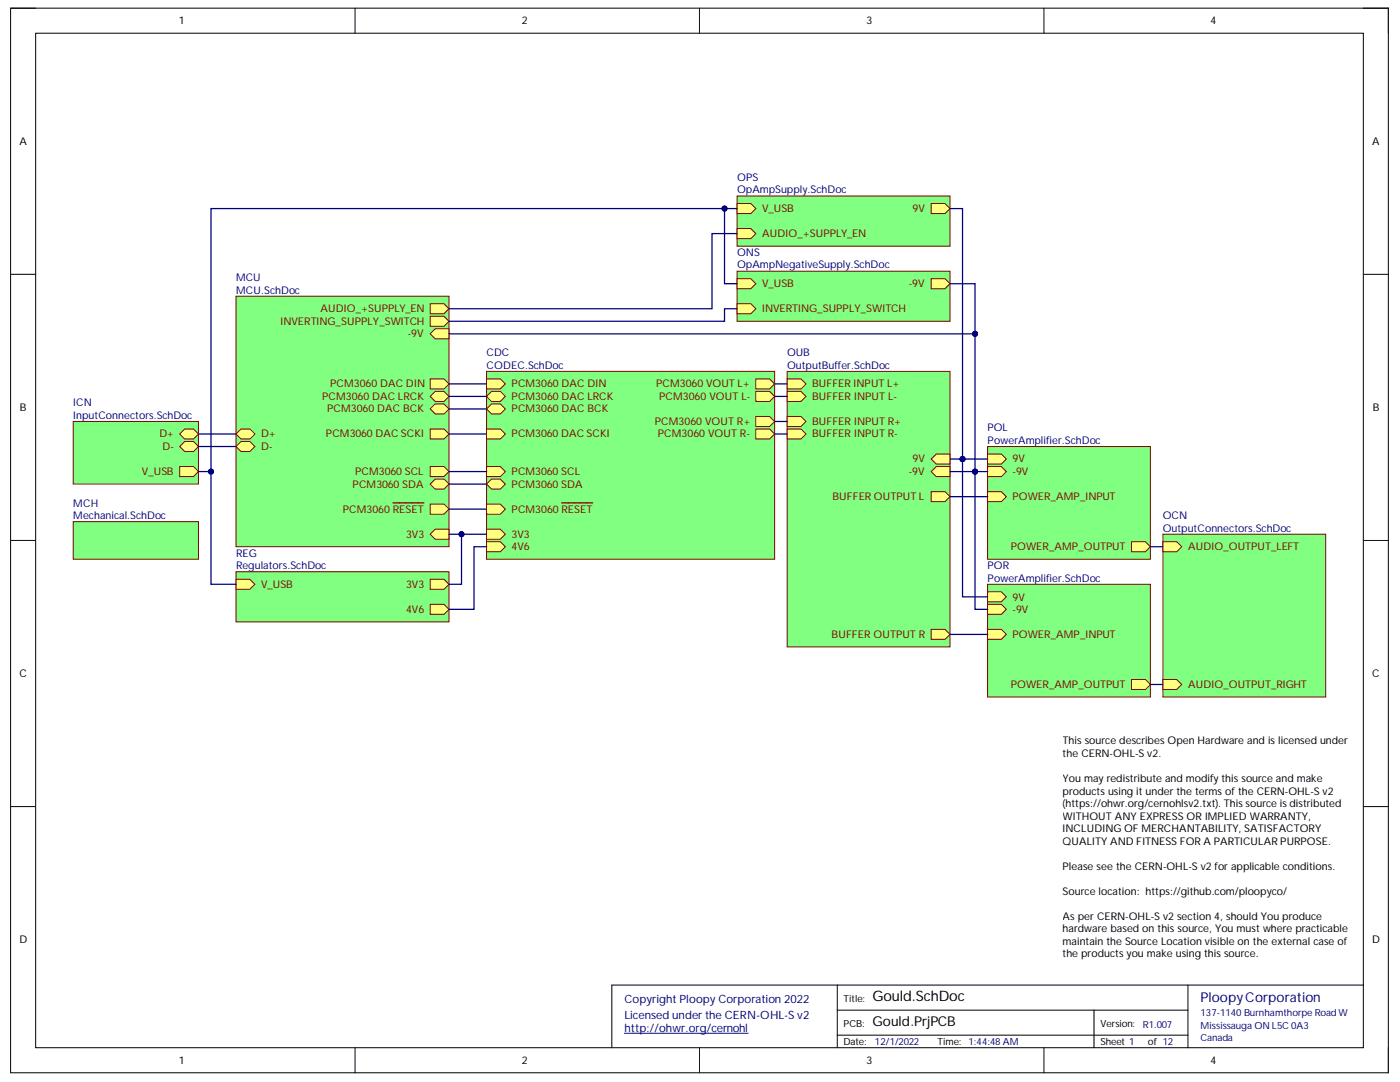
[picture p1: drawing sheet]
<svg xmlns="http://www.w3.org/2000/svg" width="279mm" height="216mm" viewBox="0 0 279 216" stroke-linecap="round" stroke-linejoin="round" font-family="sans-serif">
<path d="M2.1 1.6h275v212.5h-275z" fill="none" stroke="#000" stroke-width=".2"/>
<path d="M7.1 6.6h265v202.5h-265z" fill-rule="evenodd" fill="#fff"/>
<g fill="none" stroke="#000" stroke-width=".2">
<path d="M2.1 1.6h5M7.1 6.6h265v202.5h-265zM70.9 1.6v5M139.6 1.6v5M208.3 1.6v5M272.1 1.6h5v5M2.1 54.7h5M272.1 54.7h5M2.1 107.8h5M272.1 107.8h5M2.1 160.9h5M272.1 160.9h5"/>
<path d="M167.1 196.6v12.5M237.1 196.6v12.5M272.1 196.6h-150v12.5M70.9 209.1v5M139.6 209.1v5M167.1 201.6h70M167.1 206.6h70M208.3 209.1v5M218.3 201.6v7.5M277.1 209.1v5"/>
</g>
<path d="M124.6 206.2h24.7" fill="none" stroke="#000080" stroke-width=".2"/>
<path d="M14.6 84.1h25v12.5h-25z" fill-rule="evenodd" fill="#80ff80"/>
<path d="M14.6 84.1h25v12.5h-25z" fill="none" stroke="#800000" stroke-width=".2"/>
<path d="M35.9 93.1h2.7l1 1-1 1h-2.7z" fill-rule="evenodd" fill="#ffff80"/>
<path d="M35.9 93.1h2.7l1 1-1 1h-2.7z" fill="none" stroke="#800000" stroke-width=".2"/>
<path d="M35.9 86.6l1-1h1.7l1 1-1 1h-1.7z" fill-rule="evenodd" fill="#ffff80"/>
<path d="M35.9 86.6l1-1h1.7l1 1-1 1h-1.7z" fill="none" stroke="#800000" stroke-width=".2"/>
<path d="M36.9 88.1h1.7l1 1-1 1h-1.7l-1-1z" fill-rule="evenodd" fill="#ffff80"/>
<path d="M36.9 88.1h1.7l1 1-1 1h-1.7l-1-1z" fill="none" stroke="#800000" stroke-width=".2"/>
<path d="M14.6 104.1h25v7.5h-25z" fill-rule="evenodd" fill="#80ff80"/>
<path d="M14.6 104.1h25v7.5h-25z" fill="none" stroke="#800000" stroke-width=".2"/>
<path d="M212.1 146.6h57.5v47.5h-57.5z" fill-rule="evenodd" fill="#fff"/>
<path d="M212.1 146.6h57.5v47.5h-57.5z" fill="none" stroke="#fff" stroke-width=".2"/>
<path d="M147.1 39.1h42.5v10h-42.5z" fill-rule="evenodd" fill="#80ff80"/>
<path d="M147.1 39.1h42.5v10h-42.5z" fill="none" stroke="#800000" stroke-width=".2"/>
<path d="M147.1 40.6h2.7l1 1-1 1h-2.7z" fill-rule="evenodd" fill="#ffff80"/>
<path d="M147.1 40.6h2.7l1 1-1 1h-2.7z" fill="none" stroke="#800000" stroke-width=".2"/>
<path d="M185.8 40.6h2.8l1 1-1 1h-2.8z" fill-rule="evenodd" fill="#ffff80"/>
<path d="M185.8 40.6h2.8l1 1-1 1h-2.8z" fill="none" stroke="#800000" stroke-width=".2"/>
<path d="M147.1 45.6h2.7l1 1-1 1h-2.7z" fill-rule="evenodd" fill="#ffff80"/>
<path d="M147.1 45.6h2.7l1 1-1 1h-2.7z" fill="none" stroke="#800000" stroke-width=".2"/>
<path d="M232.1 106.6h32.5v32.5h-32.5z" fill-rule="evenodd" fill="#80ff80"/>
<path d="M232.1 106.6h32.5v32.5h-32.5z" fill="none" stroke="#800000" stroke-width=".2"/>
<path d="M232.1 108.1h2.7l1 1-1 1h-2.7z" fill-rule="evenodd" fill="#ffff80"/>
<path d="M232.1 108.1h2.7l1 1-1 1h-2.7z" fill="none" stroke="#800000" stroke-width=".2"/>
<path d="M232.1 135.6h2.7l1 1-1 1h-2.7z" fill-rule="evenodd" fill="#ffff80"/>
<path d="M232.1 135.6h2.7l1 1-1 1h-2.7z" fill="none" stroke="#800000" stroke-width=".2"/>
<path d="M197.1 89.1h32.5v22.5h-32.5z" fill-rule="evenodd" fill="#80ff80"/>
<path d="M197.1 89.1h32.5v22.5h-32.5z" fill="none" stroke="#800000" stroke-width=".2"/>
<path d="M197.1 98.1h2.7l1 1-1 1h-2.7z" fill-rule="evenodd" fill="#ffff80"/>
<path d="M197.1 98.1h2.7l1 1-1 1h-2.7z" fill="none" stroke="#800000" stroke-width=".2"/>
<path d="M225.8 108.1h2.8l1 1-1 1h-2.8z" fill-rule="evenodd" fill="#ffff80"/>
<path d="M225.8 108.1h2.8l1 1-1 1h-2.8z" fill="none" stroke="#800000" stroke-width=".2"/>
<path d="M197.1 93.1h2.7l1 1-1 1h-2.7z" fill-rule="evenodd" fill="#ffff80"/>
<path d="M197.1 93.1h2.7l1 1-1 1h-2.7z" fill="none" stroke="#800000" stroke-width=".2"/>
<path d="M197.1 90.6h2.7l1 1-1 1h-2.7z" fill-rule="evenodd" fill="#ffff80"/>
<path d="M197.1 90.6h2.7l1 1-1 1h-2.7z" fill="none" stroke="#800000" stroke-width=".2"/>
<path d="M197.1 116.6h32.5v22.5h-32.5z" fill-rule="evenodd" fill="#80ff80"/>
<path d="M197.1 116.6h32.5v22.5h-32.5z" fill="none" stroke="#800000" stroke-width=".2"/>
<path d="M197.1 125.6h2.7l1 1-1 1h-2.7z" fill-rule="evenodd" fill="#ffff80"/>
<path d="M197.1 125.6h2.7l1 1-1 1h-2.7z" fill="none" stroke="#800000" stroke-width=".2"/>
<path d="M225.8 135.6h2.8l1 1-1 1h-2.8z" fill-rule="evenodd" fill="#ffff80"/>
<path d="M225.8 135.6h2.8l1 1-1 1h-2.8z" fill="none" stroke="#800000" stroke-width=".2"/>
<path d="M197.1 120.6h2.7l1 1-1 1h-2.7z" fill-rule="evenodd" fill="#ffff80"/>
<path d="M197.1 120.6h2.7l1 1-1 1h-2.7z" fill="none" stroke="#800000" stroke-width=".2"/>
<path d="M197.1 118.1h2.7l1 1-1 1h-2.7z" fill-rule="evenodd" fill="#ffff80"/>
<path d="M197.1 118.1h2.7l1 1-1 1h-2.7z" fill="none" stroke="#800000" stroke-width=".2"/>
<path d="M47.1 59.1h42.5v50h-42.5z" fill-rule="evenodd" fill="#80ff80"/>
<path d="M47.1 59.1h42.5v50h-42.5z" fill="none" stroke="#800000" stroke-width=".2"/>
<path d="M47.1 86.6l1-1h1.8l1 1-1 1h-1.8z" fill-rule="evenodd" fill="#ffff80"/>
<path d="M47.1 86.6l1-1h1.8l1 1-1 1h-1.8z" fill="none" stroke="#800000" stroke-width=".2"/>
<path d="M47.1 89.1l1-1h1.8l1 1-1 1h-1.8z" fill-rule="evenodd" fill="#ffff80"/>
<path d="M47.1 89.1l1-1h1.8l1 1-1 1h-1.8z" fill="none" stroke="#800000" stroke-width=".2"/>
<path d="M85.9 106.6l1-1h2.7v2h-2.7z" fill-rule="evenodd" fill="#ffff80"/>
<path d="M85.9 106.6l1-1h2.7v2h-2.7z" fill="none" stroke="#800000" stroke-width=".2"/>
<path d="M85.9 75.6h2.7l1 1-1 1h-2.7z" fill-rule="evenodd" fill="#ffff80"/>
<path d="M85.9 75.6h2.7l1 1-1 1h-2.7z" fill="none" stroke="#800000" stroke-width=".2"/>
<path d="M85.9 96.6l1-1h1.7l1 1-1 1h-1.7z" fill-rule="evenodd" fill="#ffff80"/>
<path d="M85.9 96.6l1-1h1.7l1 1-1 1h-1.7z" fill="none" stroke="#800000" stroke-width=".2"/>
<path d="M85.9 79.1l1-1h1.7l1 1-1 1h-1.7z" fill-rule="evenodd" fill="#ffff80"/>
<path d="M85.9 79.1l1-1h1.7l1 1-1 1h-1.7z" fill="none" stroke="#800000" stroke-width=".2"/>
<path d="M85.9 93.1h2.7l1 1-1 1h-2.7z" fill-rule="evenodd" fill="#ffff80"/>
<path d="M85.9 93.1h2.7l1 1-1 1h-2.7z" fill="none" stroke="#800000" stroke-width=".2"/>
<path d="M85.9 81.6l1-1h1.7l1 1-1 1h-1.7z" fill-rule="evenodd" fill="#ffff80"/>
<path d="M85.9 81.6l1-1h1.7l1 1-1 1h-1.7z" fill="none" stroke="#800000" stroke-width=".2"/>
<path d="M85.9 100.6h2.7l1 1-1 1h-2.7z" fill-rule="evenodd" fill="#ffff80"/>
<path d="M85.9 100.6h2.7l1 1-1 1h-2.7z" fill="none" stroke="#800000" stroke-width=".2"/>
<path d="M78.4 100.3h6.2" fill="none" stroke="#800000" stroke-width=".25"/>
<path d="M85.9 63.1h2.7l1 1-1 1h-2.7z" fill-rule="evenodd" fill="#ffff80"/>
<path d="M85.9 63.1h2.7l1 1-1 1h-2.7z" fill="none" stroke="#800000" stroke-width=".2"/>
<path d="M86.9 65.6h2.7v2h-2.7l-1-1z" fill-rule="evenodd" fill="#ffff80"/>
<path d="M86.9 65.6h2.7v2h-2.7l-1-1z" fill="none" stroke="#800000" stroke-width=".2"/>
<path d="M85.9 85.6h2.7l1 1-1 1h-2.7z" fill-rule="evenodd" fill="#ffff80"/>
<path d="M85.9 85.6h2.7l1 1-1 1h-2.7z" fill="none" stroke="#800000" stroke-width=".2"/>
<path d="M85.9 60.6h2.7l1 1-1 1h-2.7z" fill-rule="evenodd" fill="#ffff80"/>
<path d="M85.9 60.6h2.7l1 1-1 1h-2.7z" fill="none" stroke="#800000" stroke-width=".2"/>
<path d="M97.1 74.1h57.5v37.5h-57.5z" fill-rule="evenodd" fill="#80ff80"/>
<path d="M97.1 74.1h57.5v37.5h-57.5z" fill="none" stroke="#800000" stroke-width=".2"/>
<path d="M97.1 75.6h2.8l1 1-1 1h-2.8z" fill-rule="evenodd" fill="#ffff80"/>
<path d="M97.1 75.6h2.8l1 1-1 1h-2.8z" fill="none" stroke="#800000" stroke-width=".2"/>
<path d="M97.1 96.6l1-1h1.8l1 1-1 1h-1.8z" fill-rule="evenodd" fill="#ffff80"/>
<path d="M97.1 96.6l1-1h1.8l1 1-1 1h-1.8z" fill="none" stroke="#800000" stroke-width=".2"/>
<path d="M97.1 79.1l1-1h1.8l1 1-1 1h-1.8z" fill-rule="evenodd" fill="#ffff80"/>
<path d="M97.1 79.1l1-1h1.8l1 1-1 1h-1.8z" fill="none" stroke="#800000" stroke-width=".2"/>
<path d="M150.8 75.6h2.8l1 1-1 1h-2.8z" fill-rule="evenodd" fill="#ffff80"/>
<path d="M150.8 75.6h2.8l1 1-1 1h-2.8z" fill="none" stroke="#800000" stroke-width=".2"/>
<path d="M150.8 83.1h2.8l1 1-1 1h-2.8z" fill-rule="evenodd" fill="#ffff80"/>
<path d="M150.8 83.1h2.8l1 1-1 1h-2.8z" fill="none" stroke="#800000" stroke-width=".2"/>
<path d="M97.1 93.1h2.8l1 1-1 1h-2.8z" fill-rule="evenodd" fill="#ffff80"/>
<path d="M97.1 93.1h2.8l1 1-1 1h-2.8z" fill="none" stroke="#800000" stroke-width=".2"/>
<path d="M97.1 81.6l1-1h1.8l1 1-1 1h-1.8z" fill-rule="evenodd" fill="#ffff80"/>
<path d="M97.1 81.6l1-1h1.8l1 1-1 1h-1.8z" fill="none" stroke="#800000" stroke-width=".2"/>
<path d="M97.1 100.6h2.8l1 1-1 1h-2.8z" fill-rule="evenodd" fill="#ffff80"/>
<path d="M97.1 100.6h2.8l1 1-1 1h-2.8z" fill="none" stroke="#800000" stroke-width=".2"/>
<path d="M112.1 100.3h6.2" fill="none" stroke="#800000" stroke-width=".25"/>
<path d="M97.1 105.6h2.8l1 1-1 1h-2.8z" fill-rule="evenodd" fill="#ffff80"/>
<path d="M97.1 105.6h2.8l1 1-1 1h-2.8z" fill="none" stroke="#800000" stroke-width=".2"/>
<path d="M97.1 108.1h2.8l1 1-1 1h-2.8z" fill-rule="evenodd" fill="#ffff80"/>
<path d="M97.1 108.1h2.8l1 1-1 1h-2.8z" fill="none" stroke="#800000" stroke-width=".2"/>
<path d="M150.8 78.1h2.8l1 1-1 1h-2.8z" fill-rule="evenodd" fill="#ffff80"/>
<path d="M150.8 78.1h2.8l1 1-1 1h-2.8z" fill="none" stroke="#800000" stroke-width=".2"/>
<path d="M150.8 85.6h2.8l1 1-1 1h-2.8z" fill-rule="evenodd" fill="#ffff80"/>
<path d="M150.8 85.6h2.8l1 1-1 1h-2.8z" fill="none" stroke="#800000" stroke-width=".2"/>
<path d="M97.1 85.6h2.8l1 1-1 1h-2.8z" fill-rule="evenodd" fill="#ffff80"/>
<path d="M97.1 85.6h2.8l1 1-1 1h-2.8z" fill="none" stroke="#800000" stroke-width=".2"/>
<path d="M47.1 114.1h42.5v10h-42.5z" fill-rule="evenodd" fill="#80ff80"/>
<path d="M47.1 114.1h42.5v10h-42.5z" fill="none" stroke="#800000" stroke-width=".2"/>
<path d="M85.9 115.6h2.7l1 1-1 1h-2.7z" fill-rule="evenodd" fill="#ffff80"/>
<path d="M85.9 115.6h2.7l1 1-1 1h-2.7z" fill="none" stroke="#800000" stroke-width=".2"/>
<path d="M47.1 115.6h2.8l1 1-1 1h-2.8z" fill-rule="evenodd" fill="#ffff80"/>
<path d="M47.1 115.6h2.8l1 1-1 1h-2.8z" fill="none" stroke="#800000" stroke-width=".2"/>
<path d="M85.9 120.6h2.7l1 1-1 1h-2.7z" fill-rule="evenodd" fill="#ffff80"/>
<path d="M85.9 120.6h2.7l1 1-1 1h-2.7z" fill="none" stroke="#800000" stroke-width=".2"/>
<path d="M157.1 74.1h32.5v55h-32.5z" fill-rule="evenodd" fill="#80ff80"/>
<path d="M157.1 74.1h32.5v55h-32.5z" fill="none" stroke="#800000" stroke-width=".2"/>
<path d="M185.8 94.1l1-1h2.8v2h-2.8z" fill-rule="evenodd" fill="#ffff80"/>
<path d="M185.8 94.1l1-1h2.8v2h-2.8z" fill="none" stroke="#800000" stroke-width=".2"/>
<path d="M185.8 91.6l1-1h2.8v2h-2.8z" fill-rule="evenodd" fill="#ffff80"/>
<path d="M185.8 91.6l1-1h2.8v2h-2.8z" fill="none" stroke="#800000" stroke-width=".2"/>
<path d="M185.8 125.6h2.8l1 1-1 1h-2.8z" fill-rule="evenodd" fill="#ffff80"/>
<path d="M185.8 125.6h2.8l1 1-1 1h-2.8z" fill="none" stroke="#800000" stroke-width=".2"/>
<path d="M157.1 85.6h2.7l1 1-1 1h-2.7z" fill-rule="evenodd" fill="#ffff80"/>
<path d="M157.1 85.6h2.7l1 1-1 1h-2.7z" fill="none" stroke="#800000" stroke-width=".2"/>
<path d="M157.1 83.1h2.7l1 1-1 1h-2.7z" fill-rule="evenodd" fill="#ffff80"/>
<path d="M157.1 83.1h2.7l1 1-1 1h-2.7z" fill="none" stroke="#800000" stroke-width=".2"/>
<path d="M157.1 78.1h2.7l1 1-1 1h-2.7z" fill-rule="evenodd" fill="#ffff80"/>
<path d="M157.1 78.1h2.7l1 1-1 1h-2.7z" fill="none" stroke="#800000" stroke-width=".2"/>
<path d="M185.8 98.1h2.8l1 1-1 1h-2.8z" fill-rule="evenodd" fill="#ffff80"/>
<path d="M185.8 98.1h2.8l1 1-1 1h-2.8z" fill="none" stroke="#800000" stroke-width=".2"/>
<path d="M157.1 75.6h2.7l1 1-1 1h-2.7z" fill-rule="evenodd" fill="#ffff80"/>
<path d="M157.1 75.6h2.7l1 1-1 1h-2.7z" fill="none" stroke="#800000" stroke-width=".2"/>
<path d="M147.1 54.1h42.5v10h-42.5z" fill-rule="evenodd" fill="#80ff80"/>
<path d="M147.1 54.1h42.5v10h-42.5z" fill="none" stroke="#800000" stroke-width=".2"/>
<path d="M147.1 55.6h2.7l1 1-1 1h-2.7z" fill-rule="evenodd" fill="#ffff80"/>
<path d="M147.1 55.6h2.7l1 1-1 1h-2.7z" fill="none" stroke="#800000" stroke-width=".2"/>
<path d="M185.8 55.6h2.8l1 1-1 1h-2.8z" fill-rule="evenodd" fill="#ffff80"/>
<path d="M185.8 55.6h2.8l1 1-1 1h-2.8z" fill="none" stroke="#800000" stroke-width=".2"/>
<path d="M147.1 60.6h2.7l1 1-1 1h-2.7z" fill-rule="evenodd" fill="#ffff80"/>
<path d="M147.1 60.6h2.7l1 1-1 1h-2.7z" fill="none" stroke="#800000" stroke-width=".2"/>
<path d="M154.6 76.6h2.5M39.6 89.1h7.5M39.6 86.6h7.5M154.6 86.6h2.5M154.6 84.1h2.5M189.6 94.1h7.5M189.6 99.1h7.5M229.6 109.1h2.5M189.6 126.6h7.5M229.6 136.6h2.5" fill="none" stroke="#000080" stroke-width=".25"/>
<circle cx="194.6" cy="94.1" r=".5" fill="#000080"/>
<circle cx="194.6" cy="94.1" r=".5" fill="none" stroke="#000080" stroke-width=".2"/>
<path d="M189.6 91.6h7.5" fill="none" stroke="#000080" stroke-width=".25"/>
<circle cx="192.1" cy="91.6" r=".5" fill="#000080"/>
<circle cx="192.1" cy="91.6" r=".5" fill="none" stroke="#000080" stroke-width=".2"/>
<path d="M194.6 94.1v27.5h2.5" fill="none" stroke="#000080" stroke-width=".25"/>
<circle cx="194.6" cy="94.1" r=".5" fill="#000080"/>
<circle cx="194.6" cy="94.1" r=".5" fill="none" stroke="#000080" stroke-width=".2"/>
<path d="M192.1 91.6v27.5h5" fill="none" stroke="#000080" stroke-width=".25"/>
<circle cx="192.1" cy="91.6" r=".5" fill="#000080"/>
<circle cx="192.1" cy="91.6" r=".5" fill="none" stroke="#000080" stroke-width=".2"/>
<path d="M189.6 41.6h2.5v50" fill="none" stroke="#000080" stroke-width=".25"/>
<circle cx="192.1" cy="91.6" r=".5" fill="#000080"/>
<circle cx="192.1" cy="91.6" r=".5" fill="none" stroke="#000080" stroke-width=".2"/>
<path d="M147.1 41.6h-2.5v15h2.5" fill="none" stroke="#000080" stroke-width=".25"/>
<circle cx="144.6" cy="41.6" r=".5" fill="#000080"/>
<circle cx="144.6" cy="41.6" r=".5" fill="none" stroke="#000080" stroke-width=".2"/>
<path d="M89.6 66.6h105" fill="none" stroke="#000080" stroke-width=".25"/>
<circle cx="194.6" cy="66.6" r=".5" fill="#000080"/>
<circle cx="194.6" cy="66.6" r=".5" fill="none" stroke="#000080" stroke-width=".2"/>
<path d="M39.6 94.1h2.5" fill="none" stroke="#000080" stroke-width=".25"/>
<circle cx="42.1" cy="94.1" r=".5" fill="#000080"/>
<circle cx="42.1" cy="94.1" r=".5" fill="none" stroke="#000080" stroke-width=".2"/>
<path d="M89.6 76.6h7.5M89.6 79.1h7.5M89.6 81.6h7.5M89.6 86.6h7.5M89.6 94.1h7.5M89.6 96.6h7.5M89.6 106.6h7.5M89.6 101.6h7.5" fill="none" stroke="#000080" stroke-width=".25"/>
<circle cx="92.1" cy="106.6" r=".5" fill="#000080"/>
<circle cx="92.1" cy="106.6" r=".5" fill="none" stroke="#000080" stroke-width=".2"/>
<path d="M92.1 106.6v10h-2.5" fill="none" stroke="#000080" stroke-width=".25"/>
<circle cx="92.1" cy="106.6" r=".5" fill="#000080"/>
<circle cx="92.1" cy="106.6" r=".5" fill="none" stroke="#000080" stroke-width=".2"/>
<path d="M144.6 41.6h-102.5v75h5M154.6 79.1h2.5M97.1 109.1h-2.5v12.5h-5" fill="none" stroke="#000080" stroke-width=".25"/>
<circle cx="144.6" cy="41.6" r=".5" fill="#000080"/>
<circle cx="144.6" cy="41.6" r=".5" fill="none" stroke="#000080" stroke-width=".2"/>
<circle cx="42.1" cy="94.1" r=".5" fill="#000080"/>
<circle cx="42.1" cy="94.1" r=".5" fill="none" stroke="#000080" stroke-width=".2"/>
<path d="M189.6 56.6h5v37.5" fill="none" stroke="#000080" stroke-width=".25"/>
<circle cx="194.6" cy="66.6" r=".5" fill="#000080"/>
<circle cx="194.6" cy="66.6" r=".5" fill="none" stroke="#000080" stroke-width=".2"/>
<circle cx="194.6" cy="94.1" r=".5" fill="#000080"/>
<circle cx="194.6" cy="94.1" r=".5" fill="none" stroke="#000080" stroke-width=".2"/>
<path d="M147.1 46.6h-5v15h-52.5M147.1 61.6h-2.5v2.5h-55" fill="none" stroke="#000080" stroke-width=".25"/>
<text font-size="2.9" x="174.1" y="199.8">Gould.SchDoc</text>
<text font-size="2.7" fill="#000080" x="239.6" y="200">PloopyCorporation</text>
<text font-size="2.7" x="174.1" y="204.8">Gould.PrjPCB</text>
<g font-size="2.3" fill="#000080">
<text x="124.6" y="200.2">Copyright Ploopy Corporation 2022</text>
<text x="124.6" y="203.4">Licensed under the CERN-OHL-S v2</text>
<text x="124.6" y="205.9">http://ohwr.org/cernohl</text>
</g>
<g font-size="2.1">
<text x="35.7" y="4.8">1</text>
<text x="104.1" y="4.8">2</text>
<text x="172.9" y="4.8">3</text>
<text x="241.6" y="4.8">4</text>
<text x="3.9" y="28.9">A</text>
<text x="273.8" y="28.9">A</text>
<text x="4" y="82">B</text>
<text x="274" y="82">B</text>
<text x="3.9" y="135.2">C</text>
<text x="273.8" y="135.2">C</text>
<text x="212.1" y="148.5">This source describes Open Hardware and is licensed under</text>
<text x="212.1" y="151.1">the CERN-OHL-S v2.</text>
<text x="212.1" y="156">You may redistribute and modify this source and make</text>
<text x="212.1" y="158.6">products using it under the terms of the CERN-OHL-S v2</text>
<text x="212.1" y="161">(https://ohwr.org/cernohlsv2.txt). This source is distributed</text>
<text x="212.1" y="163.6">WITHOUT ANY EXPRESS OR IMPLIED WARRANTY,</text>
<text x="212.1" y="166">I</text>
<text x="212.7" y="166">NCLUDING OF MERCHANTABILITY, SATISFACTORY</text>
<text x="212.1" y="168.6">QUALITY AND FITNESS FOR A PARTICULAR PURPOSE.</text>
<text x="212.1" y="173.5">Please see the CERN-OHL-S v2 for applicable conditions.</text>
<text x="212.1" y="178.5">Source location: https://github.com/ploopyco/</text>
<text x="212.1" y="183.5">As per CERN-OHL-S v2 section 4, should You produce</text>
<text x="3.9" y="188.2">D</text>
<text x="212.1" y="186.1">hardware based on this source, You must where practicable</text>
<text x="212.1" y="188.5">maintain the Source Location visible on the external case of</text>
<text x="212.1" y="191.1">the products you make using this source.</text>
<text x="273.8" y="188.2">D</text>
<text x="35.7" y="212.3">1</text>
<text x="104.1" y="212.3">2</text>
<text x="172.9" y="212.3">3</text>
<text x="241.6" y="212.3">4</text>
</g>
<g font-size="2.1" fill="#000080">
<text x="147.1" y="36.1">OPS</text>
<text x="147.1" y="38.6">OpAmpSupply.SchDoc</text>
<text x="147.1" y="51.1">ONS</text>
<text x="147.1" y="53.5">OpAmpNegativeSupply.SchDoc</text>
<text x="47.1" y="56.1">MCU</text>
<text x="47.1" y="58.6">MCU.SchDoc</text>
<text x="97.1" y="71">CDC</text>
<text x="157.1" y="71">OUB</text>
<text x="97.1" y="73.6">CODEC.SchDoc</text>
<text x="157.1" y="73.6">OutputBuffer.SchDoc</text>
<text x="14.6" y="81.1">ICN</text>
<text x="14.6" y="83.6">InputConnectors.SchDoc</text>
<text x="197.1" y="86.1">POL</text>
<text x="197.1" y="88.6">PowerAmplifier.SchDoc</text>
<text x="14.6" y="101.1">MCH</text>
<text x="14.6" y="103.5">Mechanical.SchDoc</text>
<text x="232" y="103.5">OCN</text>
<text x="232" y="106.1">OutputConnectors.SchDoc</text>
<text x="47.1" y="111">REG</text>
<text x="47.1" y="113.6">Regulators.SchDoc</text>
<text x="197.1" y="113.6">POR</text>
<text x="197.1" y="116">PowerAmplifier.SchDoc</text>
</g>
<g font-size="2.1" fill="#800000">
<text x="152.1" y="42.4">V_USB</text>
<text x="152.1" y="47.4">AUDIO_+SUPPLY_EN</text>
<text x="182.1" y="42.4">9V</text>
<text x="152.1" y="57.3">V_USB</text>
<text x="181.4" y="57.3">-9V</text>
<text x="56" y="64.8">INVERTING_SUPPLY_SWITCH</text>
<text x="64" y="62.3">AUDIO_+SUPPLY_EN</text>
<text x="152.1" y="62.3">INVERTING_SUPPLY_SWITCH</text>
<text x="81.4" y="67.3">-9V</text>
<text x="65.9" y="77.3">PCM3060 DAC DIN</text>
<text x="102.1" y="77.3">PCM3060 DAC DIN</text>
<text x="131" y="77.3">PCM3060 VOUT L+</text>
<text x="162.1" y="77.3">BUFFER INPUT L+</text>
<text x="64.3" y="79.8">PCM3060 DAC LRCK</text>
<text x="65.3" y="82.3">PCM3060 DAC BCK</text>
<text x="102.1" y="79.8">PCM3060 DAC LRCK</text>
<text x="102.1" y="82.3">PCM3060 DAC BCK</text>
<text x="131.5" y="79.8">PCM3060 VOUT L-</text>
<text x="162.1" y="79.8">BUFFER INPUT L-</text>
<text x="31.8" y="87.3">D+</text>
<text x="32.4" y="89.8">D-</text>
<text x="52.1" y="87.3">D+</text>
<text x="52.1" y="89.8">D-</text>
<text x="65.1" y="87.3">PCM3060 DAC SCKI</text>
<text x="102.1" y="87.3">PCM3060 DAC SCKI</text>
<text x="130.7" y="84.8">PCM3060 VOUT R+</text>
<text x="131.3" y="87.3">PCM3060 VOUT R-</text>
<text x="162.1" y="87.3">BUFFER INPUT R-</text>
<text x="162.1" y="84.8">BUFFER INPUT R+</text>
<text x="28.3" y="94.8">V_USB</text>
<text x="70.9" y="94.8">PCM3060 SCL</text>
<text x="102.1" y="94.8">PCM3060 SCL</text>
<text x="181.4" y="94.8">-9V</text>
<text x="182.1" y="92.3">9V</text>
<text x="202.1" y="94.8">-9V</text>
<text x="202.1" y="92.3">9V</text>
<text x="70.4" y="97.3">PCM3060 SDA</text>
<text x="102.1" y="97.3">PCM3060 SDA</text>
<text x="166.1" y="99.8">BUFFER OUTPUT L</text>
<text x="202.1" y="99.8">POWER_AMP_INPUT</text>
<text x="68.4" y="102.3">PCM3060 RESET</text>
<text x="81" y="107.3">3V3</text>
<text x="102.1" y="102.3">PCM3060 RESET</text>
<text x="102.1" y="107.3">3V3</text>
<text x="102.1" y="109.8">4V6</text>
<text x="201.8" y="109.8">POWER_AMP_OUTPUT</text>
<text x="237.1" y="109.8">AUDIO_OUTPUT_LEFT</text>
<text x="52.1" y="117.3">V_USB</text>
<text x="81" y="117.3">3V3</text>
<text x="202.1" y="119.8">9V</text>
<text x="81" y="122.3">4V6</text>
<text x="202.1" y="122.3">-9V</text>
<text x="166" y="127.3">BUFFER OUTPUT R</text>
<text x="202.1" y="127.3">POWER_AMP_INPUT</text>
<text x="201.8" y="137.3">POWER_AMP_OUTPUT</text>
<text x="237.1" y="137.3">AUDIO_OUTPUT_RIGHT</text>
</g>
<g font-size="1.9">
<text x="168.3" y="199.9">Title:</text>
<text x="168.3" y="208.6">Date:</text>
<text x="168.3" y="204.8">PCB:</text>
<text x="187.1" y="208.6">Time:</text>
<text x="219.6" y="204.8">Version:</text>
<text x="219.6" y="208.6">Sheet 1</text>
<text x="229.1" y="208.6">of 12</text>
</g>
<g font-size="1.9" fill="#000080">
<text x="239.6" y="202.8">137-1140 Burnhamthorpe Road W</text>
<text x="174.6" y="208.6">12/1/2022</text>
<text x="193.3" y="208.6">1:44:48 AM</text>
<text x="228.1" y="205.1">R1.007</text>
<text x="239.6" y="205.3">Mississauga ON L5C 0A3</text>
<text x="239.6" y="207.8">Canada</text>
</g>
</svg>
